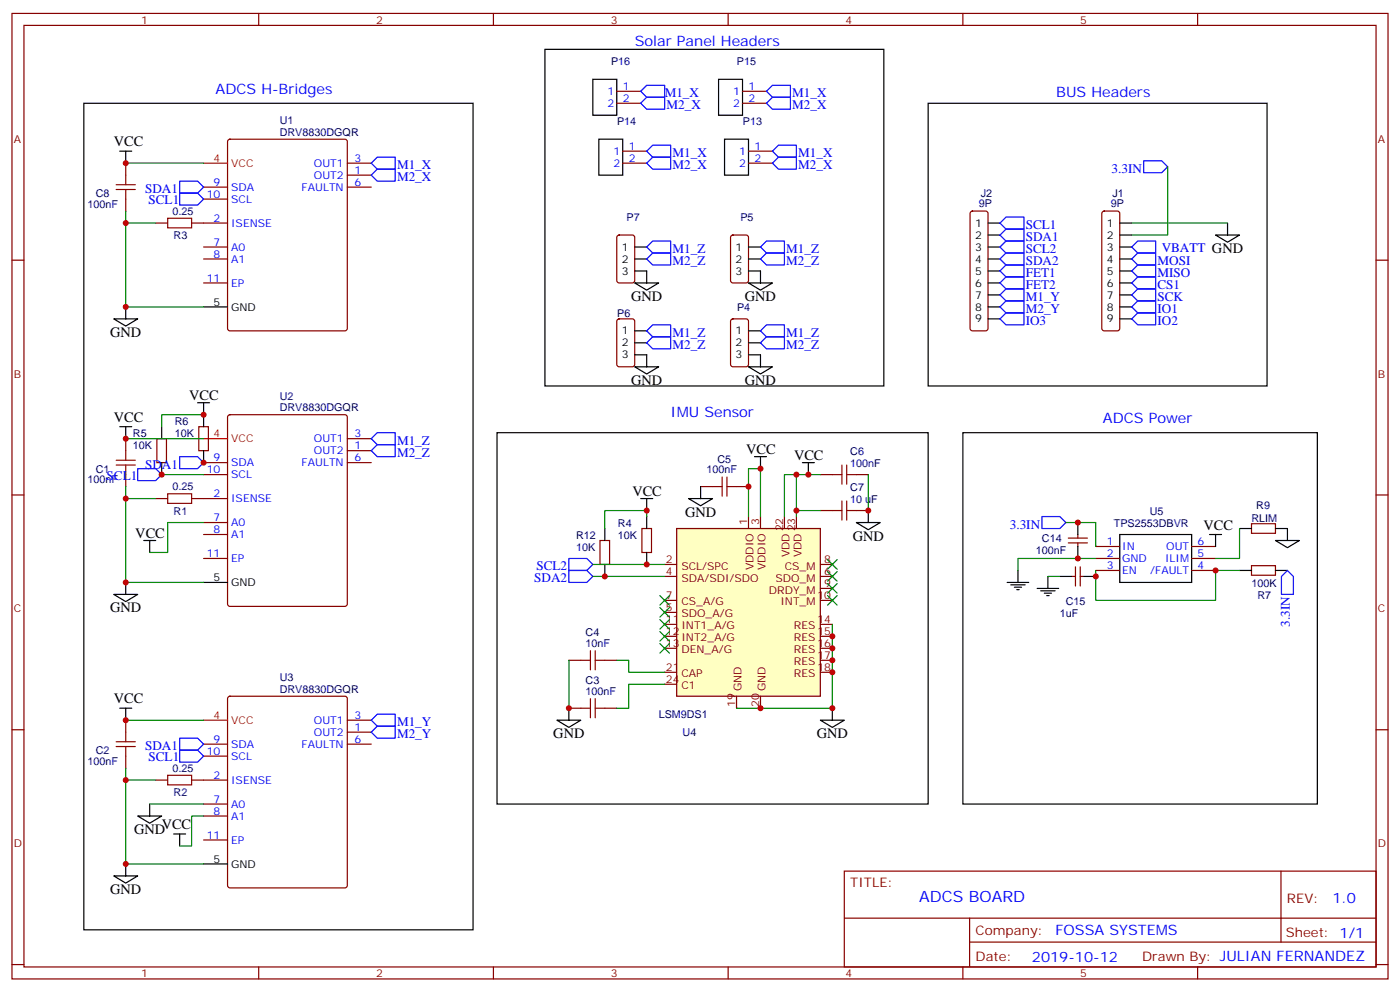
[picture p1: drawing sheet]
<svg xmlns="http://www.w3.org/2000/svg" width="412mm" height="292mm" viewBox="0 0 412 292" stroke-linecap="round" stroke-linejoin="round" font-family="sans-serif">
<g fill="none" stroke="#000" stroke-width=".35">
<path d="M160.5 14.5h99.8v99.2h-99.8zM24.7 30.4h114.6v243.4h-114.6zM273.4 30.4h99.8v83.3h-99.8zM291 65.7h3.6M291 69.2h3.6M291 72.7h3.6M291 76.3h3.6M291 79.8h3.6M329.8 65.7h3.6M329.8 69.2h3.6M329.8 72.7h3.6M329.8 76.3h3.6"/>
<path d="M329.8 79.8h3.6M60 90.4h7M291 90.4h3.6M291 83.3h3.6M291 86.9h3.6M291 93.9h3.6M329.8 90.4h3.6M329.8 83.3h3.6M329.8 86.9h3.6M329.8 93.9h3.6M146.4 127.4h127v109.4h-127zM283.6 127.4h104.5v109.4h-104.5z"/>
<path d="M60 171.5h7M60 254.4h7"/>
</g>
<g fill="none" stroke="#870000" stroke-width=".35">
<path d="M37 48v3.6M37 58.6v3.6M60 55.1h7M60 58.6h7M67.3 41.2l.4-.2h33.9l.7 .4v55.3l-.5 .7h-34.1l-.6-.4-.1-55.3zM102.3 55.1h7.1M102.3 48h7.1M102.3 51.6h7.1M45.9 65.7h3.5M56.4 65.7h10.6M60 72.7h7M60 76.3h7"/>
<path d="M286 62.4l.5-.2h3.8l.5 .2 .2 .5v33.8l-.2 .5-.5 .2h-3.8l-.5-.2-.2-.5v-33.8zM324.8 62.4l.5-.2h3.8l.5 .2 .2 .5v33.8l-.2 .5-.5 .2h-3.8l-.5-.2-.2-.5v-33.8zM60 83.3h7M37 129.2v3.5M37 139.8v3.5M60 136.2h7M60 139.8h7M67.3 122.3l.4-.2h33.9l.7 .5v55.3l-.5 .6-34.1 .1-.6-.5-.1-55.3zM102.3 136.2h7.1M102.3 129.2h7.1M102.3 132.7h7.1M45.9 146.8h3.5"/>
<path d="M56.4 146.8h10.6M60 153.9h7M60 157.4h7M60 164.5h7M37 212.1v3.5M60 219.1h7M67.3 205.2l.4-.2h33.9l.7 .5v55.3l-.5 .6-34.1 .1-.6-.5-.1-55.3zM102.3 219.1h7.1M102.3 212.1h7.1M102.3 215.6h7.1M37 222.7v3.5M45.9 229.7h3.5"/>
<path d="M56.4 229.7h10.6M60 222.7h7M60 236.8h7M60 240.3h7M60 247.4h7"/>
</g>
<path d="M60 48h7M60 129.2h7M60 212.1h7" fill="none" stroke="#f00" stroke-width=".35"/>
<g fill="none" stroke="#a10000" stroke-width=".35">
<path d="M34.2 55.8h5.7M34.2 54.4h5.7M37 51.6v2.8M37 55.8v2.8M49.4 64.3h7v2.8h-7zM34.2 136.9h5.7M34.2 135.5h5.7M37 132.7v2.8M37 136.9v2.9M49.4 145.4h7v2.8h-7zM34.2 219.9h5.7M34.2 218.4h5.7"/>
<path d="M37 215.6v2.8M37 219.9v2.8M49.4 228.3h7v2.8h-7z"/>
</g>
<path d="M199.3 155.6h42.4v49.4h-42.4z" fill="#ffffc2" stroke="#850000" stroke-width=".35"/>
<g fill="none" stroke="#850000" stroke-width=".35">
<path d="M220.5 152.1v3.5M224 152.1v3.5M231.1 152.1v3.5M234.6 152.1v3.5M195.8 166.2h3.5M195.8 169.8h3.5M195.8 176.8h3.5M241.7 166.2h3.5M241.7 169.8h3.5M241.7 176.8h3.5M241.7 173.3h3.5M195.8 180.3h3.5"/>
<path d="M195.8 183.9h3.5M195.8 198h3.5M195.8 187.4h3.5M195.8 190.9h3.5M241.7 183.9h3.5M241.7 198h3.5M241.7 187.4h3.5M241.7 190.9h3.5M241.7 194.5h3.5M195.8 201.5h3.5M217 205v3.6M224 205v3.6"/>
</g>
<g fill="none" stroke="#a10000" stroke-width=".35">
<path d="M245.2 139.8h2.8M248 136.9v5.7M249.4 139.8h2.8M249.4 136.9v5.7M209.9 143.3h2.8M212.7 140.5v5.6M214.1 143.3h2.9M214.1 140.5v5.6M245.2 150.4h2.8M248 147.5v5.7M249.4 147.5v5.7M249.4 150.4h2.8"/>
<path d="M171.1 194.5h2.8M173.9 191.6v5.7M175.3 191.6v5.7M175.3 194.5h2.9M171.1 208.6h2.8M173.9 205.7v5.7M175.3 208.6h2.9M175.3 205.7v5.7"/>
</g>
<g fill="none" stroke="#870000" stroke-width=".35">
<path d="M3.5 4h405.4v284.3h-405.4zM7.1 7.5h398.2v277.3h-398.2zM76.2 4v3.5M145.3 4v3.5M214.5 4v3.5M283.6 4v3.5M352.8 4v3.5M181.7 26.9h7M181.7 30.4h7M218.7 26.9h7.1M218.7 30.4h7.1M183.4 44.5h7.1"/>
<path d="M183.4 48h7.1M220.5 44.5h7M220.5 48h7M3.5 76.6h3.6M181.9 69.4l.5-.2h3.9l.6 .4 .1 13-.5 .7h-4.1l-.7-.4v-13zM215.4 69.4l.5-.2h3.9l.6 .4 .1 13-.5 .7h-4.1l-.7-.4v-13zM405.3 76.6h3.6M181.9 94.1l.5-.2h3.9l.6 .4 .1 13-.5 .7h-4.1l-.7-.4v-13zM215.4 94.1l.5-.2h3.9l.6 .4 .1 13-.5 .7h-4.1l-.7-.4v-13zM46.2 129.2h2.8v7h-2.8zM58.6 125.7h2.8v7h-2.8zM241.7 139.8h3.5"/>
<path d="M252.2 139.8h3.6M3.5 145.8h3.6M176.7 159.2h2.9v7h-2.9zM189.1 155.6h2.8v7.1h-2.8zM206.4 143.3h3.5M217 143.3h3.5M241.7 150.4h3.5M252.2 150.4h3.6M314.7 158.5h5.6M314.7 159.9h5.6M317.5 157.4v1.1M317.5 159.9v1"/>
<path d="M368.7 154.2h7v2.9h-7zM405.3 145.8h3.6M315.7 169.8h1.1M316.8 166.9v5.7M318.2 166.9v5.7M318.2 169.8h1.1M322.8 160.9h7M322.8 164.5h7M322.8 168h7M351 160.9h7.1M351 164.5h7.1M351 168h7.1"/>
<path d="M368.7 166.6h7v2.8h-7zM167.6 194.5h3.5M178.2 194.5h3.5M3.5 214.9h3.6M167.6 208.6h3.5M178.2 208.6h3.5M405.3 214.9h3.6M248.7 256.5h156.6v28.3h-156.6zM377.3 256.6v20.8M248.7 270.4h156.5M285.6 277.4h119.6M285.6 270.4v14.1"/>
<path d="M3.5 284.1h3.6M76.2 284.8v3.5M145.3 284.8v3.5M214.5 284.8v3.5M283.6 284.8v3.5M352.8 284.8v3.5M405.3 284.1h3.6"/>
</g>
<g fill="none" stroke="#000" stroke-width=".35">
<path d="M174.6 23.4h7.1v10.5h-7.1zM211.7 23.4h7v10.5h-7zM35.3 44.5h3.5M37 44.5v3.5M176.4 41h7v10.6h-7zM213.4 41h7.1v10.6h-7.1zM187 79.8h3.5v3.5M187 72.7h3.5M187 76.3h3.5M220.5 72.7h3.5M220.5 76.3h3.5M220.5 79.8h3.5v3.5"/>
<path d="M358.1 69.2h7l-3.5 2.1zM361.6 65.7v3.5M33.5 93.9h7.1l-3.6 2.1zM37 90.4v3.5M187 83.3h7l-3.5 2.1zM187 97.4h3.5M220.5 83.3h7l-3.5 2.1zM220.5 97.4h3.5M58.2 118.6h3.5M60 118.6v7.1M187 108h7l-3.5 2.1zM187 104.5h3.5v3.5"/>
<path d="M187 101h3.5M220.5 108h7l-3.5 2.1zM220.5 101h3.5M220.5 104.5h3.5v3.5M35.3 125.7h3.5M37 125.7v3.5M47.6 125.7v3.5M47.6 136.2v3.6M60 132.7v3.5M222.2 134.5h3.6M224 134.5v3.5M236.4 136.2h3.5"/>
<path d="M238.1 136.2v3.6M42.3 159.2h3.6M44.1 159.2v3.5M178.2 155.6v3.6M188.7 146.8h3.6M190.5 146.8v3.6M190.5 152.1v3.5M202.8 146.8h7.1l-3.5 2.1zM206.4 143.3v3.5M252.2 153.9h7.1l-3.5 2.1zM255.8 150.4v3.5M317.5 153.9v3.5"/>
<path d="M329.8 157.4h21.2v14.1h-21.2zM356.3 157.4h3.5M358.1 157.4v3.5M365.1 155.6h3.6M375.7 159.2h7.1l-3.6 2.1zM375.7 155.6h3.5v3.6M33.5 175h7.1l-3.6 2.2zM37 171.5v3.5M178.2 166.2v3.6M190.5 162.7v3.5M296.7 171.5h6.3M297.7 172.2h4.3"/>
<path d="M298.8 172.9h2.1M299.5 173.6h.7M299.9 168v3.5M305.5 173.3h6.4M306.6 174h4.2M307.6 174.7h2.1M308.3 175.4h.7M308.7 169.8v3.5M312.2 169.8h3.5M317.5 160.9v3.6M319.3 169.8h3.5M365.1 168h3.6"/>
<path d="M375.7 168h3.5M35.3 208.6h3.5M37 208.6v3.5M164 212.1h7.1l-3.5 2.1zM167.6 208.6v3.5M241.7 212.1h7l-3.5 2.1zM245.2 208.6v3.5M44.1 236.8v3.5M33.5 258h7.1l-3.6 2.1zM37 254.4v3.6M40.6 240.3h7l-3.5 2.1zM51.2 245.6h3.5"/>
<path d="M52.9 245.6v3.5"/>
</g>
<g fill="none" stroke="#00f" stroke-width=".35">
<path d="M190.5 28.6h5.3v3.6h-5.3l-1.8-1.8zM190.5 25.1h5.3v3.5h-5.3l-1.8-1.7zM227.5 28.6h5.3v3.6h-5.3l-1.7-1.8zM227.5 25.1h5.3v3.5h-5.3l-1.7-1.7zM52.9 56.9h5.3l1.8 1.7-1.8 1.8h-5.3zM52.9 53.3h5.3l1.8 1.8-1.8 1.8h-5.3zM111.1 46.3h5.3v3.5h-5.3l-1.7-1.8zM111.1 49.8h5.3v3.5h-5.3l-1.7-1.7zM192.3 42.8h5.3v3.5h-5.3l-1.8-1.8zM192.3 46.3h5.3v3.5h-5.3l-1.8-1.8zM229.3 42.8h5.3v3.5h-5.3l-1.8-1.8zM229.3 46.3h5.3v3.5h-5.3l-1.8-1.8z"/>
<path d="M336.9 47.3h5.3l1.8 1.8-1.8 1.8h-5.3zM192.3 71h5.3v3.5h-5.3l-1.8-1.8zM192.3 74.5h5.3v3.5h-5.3l-1.8-1.7zM225.8 71h5.3v3.5h-5.3l-1.8-1.8zM225.8 74.5h5.3v3.5h-5.3l-1.8-1.7zM294.6 69.2l1.7-1.7h5.3v3.5h-5.3zM294.6 79.8l1.7-1.8h5.3v3.6h-5.3zM296.3 63.9h5.3v3.6h-5.3l-1.7-1.8zM296.3 71h5.3v3.5h-5.3l-1.7-1.8zM296.3 74.5h5.3v3.5h-5.3l-1.7-1.7zM333.4 79.8l1.7-1.8h5.3v3.6h-5.3zM335.1 71h5.3v3.5h-5.3l-1.7-1.8z"/>
<path d="M335.1 74.5h5.3v3.5h-5.3l-1.7-1.7zM192.3 99.2h5.3v3.5h-5.3l-1.8-1.7zM192.3 95.7h5.3v3.5h-5.3l-1.8-1.8zM225.8 95.7h5.3v3.5h-5.3l-1.8-1.8zM294.6 93.9l1.7-1.8h5.3v3.6h-5.3zM294.6 86.9l1.7-1.8h5.3v3.5h-5.3zM296.3 81.6h5.3v3.5h-5.3l-1.7-1.8zM296.3 88.6h5.3v3.5h-5.3l-1.7-1.7zM333.4 93.9l1.7-1.8h5.3v3.6h-5.3zM333.4 86.9l1.7-1.8h5.3v3.5h-5.3zM335.1 81.6h5.3v3.5h-5.3l-1.7-1.8zM335.1 88.6h5.3v3.5h-5.3l-1.7-1.7z"/>
<path d="M224 101l1.8-1.8h5.3v3.5h-5.3zM40.6 138h5.3l1.7 1.8-1.7 1.7h-5.3zM52.9 134.5h5.3l1.8 1.7-1.8 1.8h-5.3zM111.1 127.4h5.3v3.6h-5.3l-1.7-1.8zM111.1 131h5.3v3.5h-5.3l-1.7-1.8zM306.9 152.1h5.3l1.8 1.8-1.8 1.7h-5.3zM167.6 164.5h5.3l1.7 1.7-1.7 1.8h-5.3zM167.6 168h5.3l1.7 1.8-1.7 1.7h-5.3zM377.5 169.8l1.7-1.8 1.8 1.8v5.2h-3.5zM52.9 217.4h5.3l1.8 1.7-1.8 1.8h-5.3zM109.4 212.1l1.7-1.8h5.3v3.6h-5.3zM109.4 215.6l1.7-1.7h5.3v3.5h-5.3z"/>
<path d="M52.9 220.9h5.3l1.8 1.8-1.8 1.7h-5.3z"/>
</g>
<g fill="none" stroke="#008700" stroke-width=".35">
<path d="M37 48h23M344 49.1v20.1h-10.6M37 62.2v3.5M45.9 65.7h-8.9v24.7h23M333.4 65.7h28.2M37 129.2h23M47.6 139.8h12.4M60 122.1h-12.4v3.6M234.6 139.8v12.3M241.7 139.8h-10.6v12.3M255.8 139.8v10.6M37 143.3v3.5"/>
<path d="M45.9 146.8h-8.9v24.7h23M60 153.9h-10.6v8.8h-5.3M190.5 152.1v-1.7h-12.3v5.2M220.5 152.1v-14.1h3.5v14.1M234.6 150.4h7.1M314 153.9h8.8v7M365.1 155.6v8.9h-7M174.6 166.2h21.2M174.6 169.8h21.2M308.7 169.8h3.5M322.8 168v8.8h35.3v-8.8h7M322.8 164.5h-22.9v3.5"/>
<path d="M167.6 194.5v14.1M181.7 194.5h3.5v3.5h10.6M245.2 183.9v24.7h-28.2M37 212.1h23M195.8 201.5h-10.6v7.1h-3.5M37 226.2v3.5M44.1 236.8h15.9M45.9 229.7h-8.9v24.7h23M60 240.3h-3.6v8.8h-3.5"/>
</g>
<g fill="#c00">
<circle cx="47.6" cy="139.8" r=".88"/>
<circle cx="322.8" cy="169.8" r=".88"/>
<circle cx="317.5" cy="164.5" r=".88"/>
<circle cx="317.5" cy="153.9" r=".88"/>
<circle cx="358.1" cy="168" r=".88"/>
<circle cx="178.2" cy="169.8" r=".88"/>
<circle cx="255.8" cy="150.4" r=".88"/>
<circle cx="234.6" cy="139.8" r=".88"/>
<circle cx="234.6" cy="150.4" r=".88"/>
<circle cx="238.1" cy="139.8" r=".88"/>
<circle cx="245.2" cy="208.6" r=".88"/>
<circle cx="224" cy="208.6" r=".88"/>
<circle cx="37" cy="229.7" r=".88"/>
<circle cx="37" cy="254.4" r=".88"/>
<circle cx="37" cy="212.1" r=".88"/>
<circle cx="37" cy="65.7" r=".88"/>
<circle cx="37" cy="90.4" r=".88"/>
<circle cx="37" cy="48" r=".88"/>
<circle cx="37" cy="129.2" r=".88"/>
<circle cx="37" cy="171.5" r=".88"/>
<circle cx="37" cy="146.8" r=".88"/>
<circle cx="245.2" cy="198" r=".88"/>
<circle cx="245.2" cy="194.5" r=".88"/>
<circle cx="245.2" cy="190.9" r=".88"/>
<circle cx="245.2" cy="187.4" r=".88"/>
<circle cx="167.6" cy="208.6" r=".88"/>
<circle cx="220.5" cy="143.3" r=".88"/>
<circle cx="224" cy="138" r=".88"/>
<circle cx="190.5" cy="166.2" r=".88"/>
<circle cx="190.5" cy="150.4" r=".88"/>
<circle cx="60" cy="136.2" r=".88"/>
<circle cx="60" cy="122.1" r=".88"/>
</g>
<g fill="#c00" stroke="#008700" stroke-width=".35">
<path d="M243.8 175.4l2.8 2.8zM246.6 175.4l-2.8 2.8z"/>
<path d="M243.8 171.9l2.8 2.8zM243.8 174.7l2.8-2.8z"/>
<path d="M243.8 168.3l2.8 2.9zM246.6 168.3l-2.8 2.9z"/>
<path d="M243.8 164.8l2.8 2.8zM246.6 164.8l-2.8 2.8z"/>
<path d="M194.4 189.5l2.8 2.8zM197.2 189.5l-2.8 2.8z"/>
<path d="M194.4 186l2.8 2.8zM197.2 186l-2.8 2.8z"/>
<path d="M194.4 182.5l2.8 2.8zM197.2 182.5l-2.8 2.8z"/>
<path d="M194.4 178.9l2.8 2.9zM197.2 178.9l-2.8 2.9z"/>
<path d="M194.4 175.4l2.8 2.8zM197.2 175.4l-2.8 2.8z"/>
</g>
<text font-size="4.6" fill="#00f" x="270.8" y="265.6">ADCS BOARD</text>
<g font-size="4.2" fill="#00f">
<text x="187" y="13.5">Solar Panel Headers</text>
<text x="63.5" y="27.7">ADCS H-Bridges</text>
<text x="311.1" y="28.7">BUS Headers</text>
<text x="197.6" y="122.8">IMU Sensor</text>
<text x="324.9" y="124.5">ADCS Power</text>
<text x="392.5" y="265.8">1.0</text>
<text x="310.9" y="275.4">FOSSA SYSTEMS</text>
<text x="304" y="283.2">2019-10-12</text>
</g>
<g font-size="4.2">
<text x="33.5" y="43.1">VCC</text>
<text x="185.9" y="88.6">GND</text>
<text x="219.4" y="88.6">GND</text>
<text x="32.5" y="99.2">GND</text>
<text x="185.9" y="113.3">GND</text>
<text x="219.4" y="113.3">GND</text>
<text x="55.7" y="117.9">VCC</text>
<text x="33.5" y="124.2">VCC</text>
<text x="219.8" y="133.8">VCC</text>
<text x="233.9" y="135.5">VCC</text>
<text x="186.3" y="146.1">VCC</text>
<text x="201.8" y="152.1">GND</text>
<text x="354.5" y="156">VCC</text>
<text x="39.9" y="158.5">VCC</text>
<text x="251.2" y="159.2">GND</text>
<text x="32.5" y="180.3">GND</text>
<text x="33.5" y="207.1">VCC</text>
<text x="163" y="217.4">GND</text>
<text x="240.6" y="217.4">GND</text>
<text x="39.5" y="245.6">GND</text>
<text x="47.6" y="244.1">VCC</text>
<text x="32.5" y="263.2">GND</text>
</g>
<g font-size="3.9" fill="#00f">
<text x="195.8" y="28.4">M1_X</text>
<text x="233.4" y="28.6">M1_X</text>
<text x="196.3" y="32.2">M2_X</text>
<text x="233.4" y="32.2">M2_X</text>
<text x="198.1" y="46.3">M1_X</text>
<text x="235.1" y="46.3">M1_X</text>
<text x="116.9" y="49.8">M1_X</text>
<text x="116.9" y="53.3">M2_X</text>
<text x="198.1" y="49.8">M2_X</text>
<text x="235.1" y="49.8">M2_X</text>
<text x="327.4" y="50.9">3.3IN</text>
<text x="42.7" y="56.9">SDA1</text>
<text x="43.8" y="60.2">SCL1</text>
<text x="302.2" y="67.5">SCL1</text>
<text x="302.2" y="71">SDA1</text>
<text x="198.1" y="74.5">M1_Z</text>
<text x="231.6" y="74.5">M1_Z</text>
<text x="302.2" y="74.5">SCL2</text>
<text x="342.2" y="74.4">VBATT GND</text>
<text x="198.1" y="78">M2_Z</text>
<text x="231.6" y="78">M2_Z</text>
<text x="302.2" y="78">SDA2</text>
<text x="302.2" y="81.6">FET1</text>
<text x="341" y="81.6">MISO</text>
<text x="341" y="78">MOSI</text>
<text x="302.2" y="85.1">FET2</text>
<text x="302.2" y="88.6">M1_Y</text>
<text x="341" y="85.1">CS1</text>
<text x="341" y="88.6">SCK</text>
<text x="302.2" y="95.7">IO3</text>
<text x="302.2" y="92.1">M2_Y</text>
<text x="341" y="95.7">IO2</text>
<text x="341" y="92.1">IO1</text>
<text x="198.1" y="99.2">M1_Z</text>
<text x="231.6" y="99.2">M1_Z</text>
<text x="198.1" y="102.7">M2_Z</text>
<text x="231.6" y="102.7">M2_Z</text>
<text x="116.9" y="131">M1_Z</text>
<text x="116.9" y="134.5">M2_Z</text>
<text x="31.4" y="141.3">SCL1</text>
<text x="42.7" y="138">SDA1</text>
<text x="297.5" y="155.6">3.3IN</text>
<text x="158" y="168">SCL2</text>
<text x="157.4" y="171.5">SDA2</text>
<text x="379.9" y="184.6" transform="rotate(-90 379.9 184.6)">3.3IN</text>
<text x="116.9" y="213.9">M1_Y</text>
<text x="42.7" y="220.9">SDA1</text>
<text x="116.9" y="217.4">M2_Y</text>
<text x="43.8" y="224.2">SCL1</text>
</g>
<g font-size="3.9" fill="#800">
<text x="250.5" y="261.1">TITLE:</text>
<text x="379.1" y="265.8">REV:</text>
<text x="287.4" y="275.3">Company:</text>
<text x="378.7" y="275.9">Sheet: 1/1</text>
<text x="287.4" y="283">Date:</text>
<text x="336.4" y="283.1">Drawn By: JULIAN FERNANDEZ</text>
</g>
<g font-size="3.2" fill="#800">
<text x="41.6" y="6.9">1</text>
<text x="110.8" y="6.9">2</text>
<text x="179.9" y="6.9">3</text>
<text x="249.1" y="6.9">4</text>
<text x="318.2" y="6.9">5</text>
<text x="4.1" y="42.1">A</text>
<text x="405.9" y="42.1">A</text>
<text x="4.1" y="111.2">B</text>
<text x="405.9" y="111.2">B</text>
<text x="4.1" y="180.3">C</text>
<text x="405.9" y="180.3">C</text>
<text x="4.1" y="249.5">D</text>
<text x="405.9" y="249.5">D</text>
<text x="41.6" y="287.8">1</text>
<text x="110.8" y="287.8">2</text>
<text x="179.9" y="287.8">3</text>
<text x="249.1" y="287.8">4</text>
<text x="318.2" y="287.8">5</text>
</g>
<g font-size="3.2" fill="#000080">
<text x="180" y="19.1">P16</text>
<text x="217.1" y="19.1">P15</text>
<text x="82.4" y="39.9">DRV8830DGQR</text>
<text x="82.4" y="36.6">U1</text>
<text x="181.8" y="36.8">P14</text>
<text x="218.8" y="36.8">P13</text>
<text x="28.2" y="58.1">C8</text>
<text x="288.9" y="58">J2</text>
<text x="327.7" y="58">J1</text>
<text x="25.8" y="61.2">100nF</text>
<text x="50.8" y="63.2">0.25</text>
<text x="184.6" y="65">P7</text>
<text x="218.1" y="65">P5</text>
<text x="288.4" y="61.1">9P</text>
<text x="327.2" y="61.1">9P</text>
<text x="51.2" y="70.5">R3</text>
<text x="181.8" y="93.4">P6</text>
<text x="217.1" y="91.7">P4</text>
<text x="82.4" y="117.7">U2</text>
<text x="51.5" y="125.1">R6</text>
<text x="82.4" y="121.1">DRV8830DGQR</text>
<text x="39.2" y="128.6">R5</text>
<text x="51.5" y="128.6">10K</text>
<text x="39.2" y="132.1">10K</text>
<text x="211.3" y="136.3">C5</text>
<text x="250.5" y="137.5">100nF</text>
<text x="250.5" y="133.9">C6</text>
<text x="25.8" y="142.4">100nF</text>
<text x="28.2" y="139.2">C1</text>
<text x="208.1" y="139.2">100nF</text>
<text x="50.8" y="144.4">0.25</text>
<text x="250.5" y="148.1">10 uF</text>
<text x="250.5" y="144.5">C7</text>
<text x="370.1" y="149.9">R9</text>
<text x="51.2" y="151.6">R1</text>
<text x="182" y="155.1">R4</text>
<text x="328.1" y="155.1">TPS2553DBVR</text>
<text x="338.7" y="151.6">U5</text>
<text x="368.7" y="153.7">RLIM</text>
<text x="169.7" y="158.6">R12</text>
<text x="182" y="158.6">10K</text>
<text x="306.9" y="159.7">C14</text>
<text x="169.7" y="162.1">10K</text>
<text x="305.2" y="163.2">100nF</text>
<text x="368.7" y="172.8">100K</text>
<text x="314" y="178.1">C15</text>
<text x="370.4" y="176.3">R7</text>
<text x="312.2" y="181.6">1uF</text>
<text x="172.5" y="190.6">10nF</text>
<text x="172.5" y="187.4">C4</text>
<text x="82.4" y="204">DRV8830DGQR</text>
<text x="82.4" y="200.6">U3</text>
<text x="172.5" y="201.5">C3</text>
<text x="172.5" y="204.7">100nF</text>
<text x="194" y="211.5">LSM9DS1</text>
<text x="201.1" y="216.8">U4</text>
<text x="25.8" y="225.3">100nF</text>
<text x="28.2" y="222.1">C2</text>
<text x="50.8" y="227.3">0.25</text>
<text x="51.2" y="234.5">R2</text>
</g>
<g font-size="3.2" fill="#00f">
<text x="179" y="27.9">1</text>
<text x="183.4" y="26.5">1</text>
<text x="216" y="27.9">1</text>
<text x="220.5" y="26.5">1</text>
<text x="179" y="31.5">2</text>
<text x="183.4" y="30.1">2</text>
<text x="216" y="31.5">2</text>
<text x="220.5" y="30.1">2</text>
<text x="104.4" y="47.7">3</text>
<text x="180.7" y="45.6">1</text>
<text x="185.2" y="44.2">1</text>
<text x="185.2" y="47.7">2</text>
<text x="217.8" y="45.6">1</text>
<text x="222.2" y="44.2">1</text>
<text x="222.2" y="47.7">2</text>
<text x="92.5" y="49.1">OUT1</text>
<text x="92.5" y="52.6">OUT2</text>
<text x="104.4" y="51.2">1</text>
<text x="180.7" y="49.1">2</text>
<text x="217.8" y="49.1">2</text>
<text x="60.9" y="58.3">10</text>
<text x="62.9" y="54.8">9</text>
<text x="68.1" y="56.2">SDA</text>
<text x="68.1" y="59.7">SCL</text>
<text x="88.8" y="56.2">FAULTN</text>
<text x="104.4" y="54.8">6</text>
<text x="62.9" y="65.3">2</text>
<text x="68.1" y="66.7">ISENSE</text>
<text x="62.9" y="72.4">7</text>
<text x="62.9" y="75.9">8</text>
<text x="68.1" y="73.8">A0</text>
<text x="68.1" y="77.3">A1</text>
<text x="60.9" y="83">11</text>
<text x="68.1" y="84.4">EP</text>
<text x="92.5" y="130.2">OUT1</text>
<text x="104.4" y="128.8">3</text>
<text x="62.9" y="135.9">9</text>
<text x="68.1" y="137.3">SDA</text>
<text x="88.8" y="137.3">FAULTN</text>
<text x="92.5" y="133.8">OUT2</text>
<text x="104.4" y="132.4">1</text>
<text x="104.4" y="135.9">6</text>
<text x="60.9" y="139.4">10</text>
<text x="68.1" y="140.8">SCL</text>
<text x="62.9" y="146.5">2</text>
<text x="68.1" y="147.9">ISENSE</text>
<text x="62.9" y="153.5">7</text>
<text x="68.1" y="154.9">A0</text>
<text x="62.9" y="157.1">8</text>
<text x="68.1" y="158.5">A1</text>
<text x="326.1" y="160.6">1</text>
<text x="330.6" y="162">IN</text>
<text x="343.5" y="162">OUT</text>
<text x="352.8" y="160.6">6</text>
<text x="60.9" y="164.1">11</text>
<text x="68.1" y="165.5">EP</text>
<text x="326.1" y="164.1">2</text>
<text x="326.1" y="167.6">3</text>
<text x="330.6" y="165.5">GND</text>
<text x="343.2" y="165.5">ILIM</text>
<text x="352.8" y="167.6">4</text>
<text x="352.8" y="164.1">5</text>
<text x="330.6" y="169.1">EN</text>
<text x="338.8" y="169.1">/FAULT</text>
<text x="92.5" y="213.1">OUT1</text>
<text x="104.4" y="211.7">3</text>
<text x="104.4" y="215.3">1</text>
<text x="62.9" y="218.8">9</text>
<text x="68.1" y="220.2">SDA</text>
<text x="88.8" y="220.2">FAULTN</text>
<text x="92.5" y="216.7">OUT2</text>
<text x="104.4" y="218.8">6</text>
<text x="60.9" y="222.3">10</text>
<text x="68.1" y="223.7">SCL</text>
<text x="62.9" y="229.4">2</text>
<text x="68.1" y="230.8">ISENSE</text>
<text x="62.9" y="236.4">7</text>
<text x="62.9" y="240">8</text>
<text x="68.1" y="237.8">A0</text>
<text x="68.1" y="241.4">A1</text>
<text x="60.9" y="247">11</text>
<text x="68.1" y="248.4">EP</text>
</g>
<g font-size="3.2" fill="#f00">
<text x="62.9" y="47.7">4</text>
<text x="68.1" y="49.1">VCC</text>
<text x="62.9" y="128.8">4</text>
<text x="68.1" y="130.2">VCC</text>
<text x="62.9" y="211.7">4</text>
<text x="68.1" y="213.1">VCC</text>
</g>
<g font-size="3.2">
<text x="287.3" y="66.7">1</text>
<text x="287.3" y="70.3">2</text>
<text x="326.1" y="66.7">1</text>
<text x="326.1" y="70.3">2</text>
<text x="183.2" y="73.8">1</text>
<text x="183.2" y="77.3">2</text>
<text x="216.7" y="73.8">1</text>
<text x="216.7" y="77.3">2</text>
<text x="287.3" y="73.8">3</text>
<text x="287.3" y="77.3">4</text>
<text x="326.1" y="73.8">3</text>
<text x="326.1" y="77.3">4</text>
<text x="183.2" y="80.9">3</text>
<text x="216.7" y="80.9">3</text>
<text x="287.3" y="80.9">5</text>
<text x="326.1" y="80.9">5</text>
<text x="287.3" y="84.4">6</text>
<text x="287.3" y="87.9">7</text>
<text x="326.1" y="84.4">6</text>
<text x="326.1" y="87.9">7</text>
<text x="62.9" y="90">5</text>
<text x="68.1" y="91.4">GND</text>
<text x="287.3" y="91.4">8</text>
<text x="287.3" y="95">9</text>
<text x="326.1" y="91.4">8</text>
<text x="326.1" y="95">9</text>
<text x="183.2" y="98.5">1</text>
<text x="216.7" y="98.5">1</text>
<text x="183.2" y="102">2</text>
<text x="183.2" y="105.6">3</text>
<text x="216.7" y="102">2</text>
<text x="216.7" y="105.6">3</text>
<text x="62.9" y="171.2">5</text>
<text x="68.1" y="172.6">GND</text>
<text x="62.9" y="254.1">5</text>
<text x="68.1" y="255.5">GND</text>
</g>
<g font-size="3.2" fill="#840000">
<text x="220.1" y="154.5" transform="rotate(-90 220.1 154.5)">1</text>
<text x="223.7" y="154.5" transform="rotate(-90 223.7 154.5)">3</text>
<text x="230.7" y="156.5" transform="rotate(-90 230.7 156.5)">22</text>
<text x="234.2" y="156.5" transform="rotate(-90 234.2 156.5)">23</text>
<text x="196.1" y="165.9">2</text>
<text x="200.7" y="167.7">SCL/SPC</text>
<text x="222" y="167.9" transform="rotate(-90 222 167.9)">VDDIO</text>
<text x="225.5" y="167.9" transform="rotate(-90 225.5 167.9)">VDDIO</text>
<text x="231.2" y="167.7">CS_M</text>
<text x="232.6" y="164.1" transform="rotate(-90 232.6 164.1)">VDD</text>
<text x="236.1" y="164.1" transform="rotate(-90 236.1 164.1)">VDD</text>
<text x="242.8" y="165.9">8</text>
<text x="196.1" y="169.4">4</text>
<text x="200.7" y="171.3">SDA/SDI/SDO</text>
<text x="228.4" y="171.3">SDO_M</text>
<text x="242.8" y="169.4">6</text>
<text x="242.8" y="172.9">9</text>
<text x="196.1" y="180">5</text>
<text x="196.1" y="176.5">7</text>
<text x="200.7" y="178.3">CS_A/G</text>
<text x="226.5" y="174.8">DRDY_M</text>
<text x="229.9" y="178.3">INT_M</text>
<text x="240.8" y="176.5">10</text>
<text x="196.1" y="183.5">11</text>
<text x="200.7" y="181.8">SDO_A/G</text>
<text x="200.7" y="185.4">INT1_A/G</text>
<text x="233.9" y="185.4">RES</text>
<text x="240.8" y="183.5">14</text>
<text x="196.1" y="187">12</text>
<text x="196.1" y="190.6">13</text>
<text x="200.7" y="188.9">INT2_A/G</text>
<text x="233.9" y="188.9">RES</text>
<text x="240.8" y="187">15</text>
<text x="240.8" y="190.6">16</text>
<text x="196.1" y="197.6">21</text>
<text x="200.7" y="192.4">DEN_A/G</text>
<text x="233.9" y="192.4">RES</text>
<text x="233.9" y="196">RES</text>
<text x="240.8" y="194.1">17</text>
<text x="240.8" y="197.6">18</text>
<text x="196.1" y="201.2">24</text>
<text x="200.7" y="199.5">CAP</text>
<text x="200.7" y="203">C1</text>
<text x="218.5" y="203.6" transform="rotate(-90 218.5 203.6)">GND</text>
<text x="225.5" y="203.6" transform="rotate(-90 225.5 203.6)">GND</text>
<text x="233.9" y="199.5">RES</text>
<text x="216.6" y="208.2" transform="rotate(-90 216.6 208.2)">19</text>
<text x="223.7" y="208.2" transform="rotate(-90 223.7 208.2)">20</text>
</g>
</svg>
